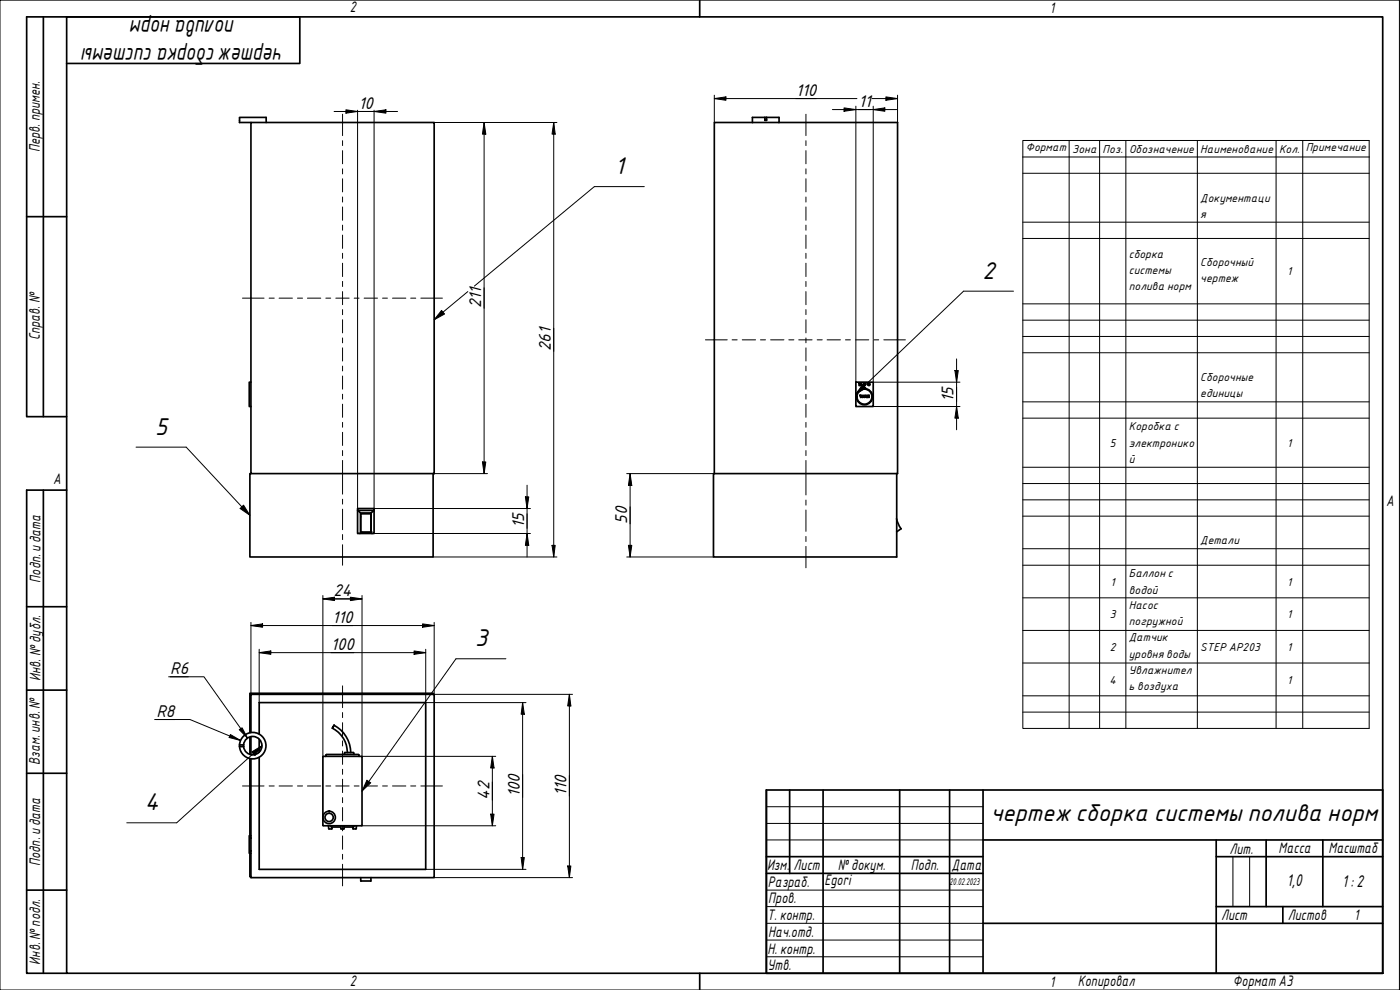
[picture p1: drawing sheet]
<svg xmlns="http://www.w3.org/2000/svg" width="420mm" height="297mm" viewBox="0 0 420 297" stroke-linecap="round" stroke-linejoin="round" font-family="sans-serif">
<g fill="none" stroke="#000" stroke-width=".51">
<path d="M75.3 36.8h55v105.3h-55zM75.3 36.8h-3.4v-1.6h8v1.6M225.8 36.8v-1.6h8v1.6M225.9 36.8h-11.5v105.3M225.9 36.8h43.5v105.3h-.3M229.6 35.2v.9h.5v-.9M229.6 35.9h.5M75.3 114.7h-.5v7.3h.5M256.9 114.7h5.2v7.3h-5.2zM257.8 115h.7v.7h-.7zM258.1 118.6h.4l-.1 .6zM258.6 118.7h.5v.5h-.4z"/>
<path d="M258.7 118.8l.3 .1-.2 .3zM259.2 118.7l.3 .5 .2-.5v.5h-.4zM260 118.7h.3l-.3 .1 .2 .4h-.3zM260.3 118.7l.2 .2 .4-.2v.5l-.2-.2-.4 .2zM75.3 142.1h-.3v25h55v-25M107.3 152.6h5v7.5h-5zM108.2 153.9h3.2v6h-3.2zM108.2 153.9l-.9-.8h5l-.9 .8M108.2 159.9l-.3 .2M108.3 154.2h3v5.4h-3zM108.3 159.6h.1M108.4 154.2h-.1"/>
<path d="M111.2 154.2h.1M111.3 159.6h-.1M111.4 159.9l.2 .2M214.1 142.1h55v25h-55zM269.1 155.6l.5 1.6 .8 1.4-1.3 1M75.3 219.8v-11.5h55v55h-55v-35.6M99.8 218.5a8.2 8.2 0 0 1 4.5 7.3M100.3 217.6l-.5 .9zM100.3 217.6a9.5 9.5 0 0 1 5 8.2M130 208.3v-.3h-55v11.8M71.9 224h1.3M71.9 223.5h1.3"/>
<path d="M75 221.2v5.2M75 227.6v23.1M75.3 221v5.4M77.8 220.2v-9.4h50v50h-50v-33.5M77.8 221.8v3.9M96.9 227.1v20.5M97 227l-.1 .1M97 226.9h11.6M97.8 226.8l-.1 .1M97.9 226.4v.4M98 226.4h9.6M103.4 225.9v.3"/>
<path d="M103.4 226.3l-.1 .1M103.4 225.9h2.7M106.2 226.3l.1 .1M106.2 225.9v.3M107.6 226.4l.1 .4M107.8 226.8l.1 .1M108.6 227v.1M108.6 227.1v20.5M75 256v7h.3M75.3 250.7h-.5v5.3h.5M75.3 251.4v.1M75.3 255.3v.1"/>
<path d="M96.9 247.6l.1 .1M97 247.8h11.6M98.5 247.8l.1 .8M98.7 248.6l.8 .1M99.3 247.8l.2 .3M99.5 248.1h2.8M99.6 248.1v.5M99.6 248.6l-.1 .1M102.1 247.8l.2 .8M102.3 248.6l.8 .1M103.3 247.9v.7M103.3 248.6l-.1 .1"/>
<path d="M103.4 247.8l-.1 .1M105.9 248.1v.5M105.9 248.6l.9 .1M106.1 248l-2.8 .1M106.3 247.8l-.1 .2M106.9 248.6l-.1 .1M107 247.8l-.1 .8M108.6 247.6v.1M108.3 263.3v1M108.3 264.3h.1M108.3 264.3h2.9M111.3 263.3v1"/>
<circle cx="258.2" cy="115.3" r=".22"/>
<circle cx="259.4" cy="115.3" r=".22"/>
<circle cx="259.4" cy="115.3" r=".35"/>
<circle cx="259.4" cy="119" r="2.44"/>
<circle cx="259.4" cy="119" r="2.25"/>
<circle cx="260.8" cy="115.3" r=".22"/>
<circle cx="260.8" cy="115.3" r=".35"/>
<circle cx="75.9" cy="223.7" r="4"/>
<circle cx="75.9" cy="223.7" r="2.76"/>
<circle cx="98.8" cy="245.3" r="1.24"/>
<circle cx="98.8" cy="245.3" r="1.87"/>
</g>
<g fill="#000">
<circle cx="108.3" cy="159.6" r=".25"/>
<circle cx="111.3" cy="159.6" r=".25"/>
</g>
<path d="M20 5.1h395v286.9h-395zM210 0v5.1M210 292v5" fill="none" stroke="#000" stroke-width=".51"/>
<path d="M0 0h420v297h-420z" fill="none" stroke="#000" stroke-width=".3"/>
<g fill="none" stroke="#000" stroke-width=".51">
<path d="M230 237h185v55h-185zM237 237v25.1M247 237v55M270 237v55M285 237v55M295 237v55M230 257h65M295 252h120M365 257h50M365 252v40M380 252v20M397 252v20"/>
<path d="M230 262.1h65M295 277h120M365 272h50M385 272v5"/>
</g>
<path d="M230 242h65M230 247.1h65M230 252h65M370 257v15M375 257v15M230 267.1h65M230 272h65M230 277h65M230 282.1h65M230 287.1h65" fill="none" stroke="#000" stroke-width=".3"/>
<path d="M13 5.1v119.9M20 19h70v-13.9h-82v119.9h12M8 65h12M13 147.1v144.9M20 147.1h-12v144.9h12M8 182h12M8 207.1h12M8 232h12M8 267.1h12" fill="none" stroke="#000" stroke-width=".51"/>
<g fill="none" stroke="#000" stroke-width=".3">
<path d="M100.3 33.5h19M103.8 32.9l3.5 .6-3.5 .5zM107.3 33.1v56.2M112.3 33.5l3.5-.6v1.1zM112.3 33.1v56.2M130.3 36.8h36.8M145.3 36.8l.5 3.4h-1zM145.3 36.8v105.3M166.2 36.8l.4 3.4h-.9zM166.2 36.8v130.3M214.4 29.6l3.5-.5v1zM214.4 29.6h42.8"/>
<path d="M214.4 28.6v8.2M249.8 32.9h19.3M253.3 32.4l3.6 .5-3.6 .5zM256.9 31.9v69.9M261.7 29.6h7.7M262.1 32.9l3.5-.5v1zM262.1 31.9v69.9M265.9 29.1l3.5 .5-3.5 .5zM269.4 28.6v8.2M107.3 89.5v63.1M112.3 89.5v63.1h46.9M256.9 102v12.7"/>
<path d="M262.1 102v12.7h26M286.6 111.2h1l-.5 3.5zM287.1 107.7v21.3M144.8 138.6h1l-.5 3.5zM262.1 122h26M287.1 122l.5 3.5h-1zM130.3 142.1h16M157.7 149.1h1l-.5 3.5zM158.2 145.6v21.5M188.1 142.1h26M189.1 142.1l.5 3.6h-1zM189.1 142.1v25"/>
<path d="M96.9 179.7l3.5-.5v1zM96.9 179.7h11.7M96.9 178.7v48.4M105.2 179.2l3.4 .5-3.4 .5zM108.6 178.7v48.4M112.3 160.1h46.9M130 167.1h37.1M158.2 160.1l.5 3.5h-1zM165.7 163.6h.9l-.4 3.5zM188.1 167.1h26M188.6 163.6h1l-.5 3.5zM75.3 187.7l3.5-.5v1z"/>
<path d="M75.3 187.7h55M75.3 186.7v21.6M77.8 195.8l3.5-.5v1zM77.8 195.8h50M77.8 194.8v16M124.3 195.3l3.5 .5-3.5 .5zM126.8 187.2l3.5 .5-3.5 .5zM127.8 194.8v16h30.1M130.3 186.7v21.6h41.5M46.4 215.9h10.6l15.2 6.3M46.9 215.9h5.4M50.6 203.1h10.6l13.1 18.4"/>
<path d="M51.1 203.1h5.4M71.8 218.9l.8-.5 1.7 3.1zM156.8 210.8l.6 3.5h-1zM156.8 210.8v50M170.9 208.3l.4 3.5h-.9zM170.9 208.3v55M69.2 220.4l3 1.8-3.4-.9zM108.6 226.9h40.2M147.8 226.9l.5 3.5h-1zM147.8 226.9v20.9M108.6 247.8h40.2M147.3 244.3h1l-.5 3.5z"/>
<path d="M156.4 257.3h1l-.6 3.5zM170.4 259.8h.9l-.4 3.5zM127.8 260.8h30.1M130.3 263.3h41.5"/>
</g>
<g fill="#000">
<path d="M103.8 32.9l3.5 .6-3.5 .5z" fill-rule="evenodd"/>
<path d="M112.3 33.5l3.5-.6v1.1z" fill-rule="evenodd"/>
<path d="M214.4 29.6l3.5-.5v1z" fill-rule="evenodd"/>
<path d="M253.3 32.4l3.6 .5-3.6 .5z" fill-rule="evenodd"/>
<path d="M262.1 32.9l3.5-.5v1z" fill-rule="evenodd"/>
<path d="M265.9 29.1l3.5 .5-3.5 .5z" fill-rule="evenodd"/>
<path d="M145.3 36.8l.5 3.4h-1z" fill-rule="evenodd"/>
<path d="M166.2 36.8l.4 3.4h-.9z" fill-rule="evenodd"/>
<path d="M286.6 111.2h1l-.5 3.5z" fill-rule="evenodd"/>
<path d="M144.8 138.6h1l-.5 3.5z" fill-rule="evenodd"/>
<path d="M287.1 122l.5 3.5h-1z" fill-rule="evenodd"/>
<path d="M157.7 149.1h1l-.5 3.5z" fill-rule="evenodd"/>
<path d="M189.1 142.1l.5 3.6h-1z" fill-rule="evenodd"/>
<path d="M96.9 179.7l3.5-.5v1z" fill-rule="evenodd"/>
<path d="M158.2 160.1l.5 3.5h-1z" fill-rule="evenodd"/>
<path d="M165.7 163.6h.9l-.4 3.5z" fill-rule="evenodd"/>
<path d="M188.6 163.6h1l-.5 3.5z" fill-rule="evenodd"/>
<path d="M75.3 187.7l3.5-.5v1z" fill-rule="evenodd"/>
<path d="M77.8 195.8l3.5-.5v1z" fill-rule="evenodd"/>
<path d="M105.2 179.2l3.4 .5-3.4 .5z" fill-rule="evenodd"/>
<path d="M124.3 195.3l3.5 .5-3.5 .5z" fill-rule="evenodd"/>
<path d="M126.8 187.2l3.5 .5-3.5 .5z" fill-rule="evenodd"/>
<path d="M71.8 218.9l.8-.5 1.7 3.1z" fill-rule="evenodd"/>
<path d="M156.8 210.8l.6 3.5h-1z" fill-rule="evenodd"/>
<path d="M170.9 208.3l.4 3.5h-.9z" fill-rule="evenodd"/>
<path d="M69.2 220.4l3 1.8-3.4-.9z" fill-rule="evenodd"/>
<path d="M147.8 226.9l.5 3.5h-1z" fill-rule="evenodd"/>
<path d="M147.3 244.3h1l-.5 3.5z" fill-rule="evenodd"/>
<path d="M156.4 257.3h1l-.6 3.5z" fill-rule="evenodd"/>
<path d="M170.4 259.8h.9l-.4 3.5z" fill-rule="evenodd"/>
</g>
<g fill="none" stroke="#000" stroke-width=".3">
<path d="M102.8 34.3v6.4M241.9 34.3v6.4M102.8 42.2v1.5M102.8 45.2v3.9M102.8 50.7v1.5M102.8 53.6v4M102.8 59.1v1.5M241.9 42.2v1.5M241.9 45.2v3.9M241.9 50.7v1.5M241.9 53.6v4M241.9 59.1v1.5"/>
<path d="M102.8 62.1v4M102.8 67.5v1.6M102.8 70.5v4M102.8 76v1.5M102.8 79v4M241.9 62.1v4M241.9 67.5v1.6M241.9 70.5v4M241.9 76v1.5M241.9 79v4M72.8 89.5h6.4M80.8 89.5h1.5"/>
<path d="M83.8 89.5h4M89.3 89.5h1.5M92.3 89.5h4M97.8 89.5h1.5M100.8 89.5h4M102.8 84.4v1.6M102.8 87.5v3.9M102.8 92.9v1.5M102.8 95.9v4M106.3 89.5h1.5M109.3 89.5h4M114.8 89.5h1.5"/>
<path d="M117.8 89.5h4M123.3 89.5h1.5M126.3 89.5h6.5M241.9 84.4v1.6M241.9 87.5v3.9M241.9 92.9v1.5M241.9 95.9v4M102.8 101.4v1.5M102.8 104.4v3.9M102.8 109.8v1.5M102.8 112.8v4M102.8 118.3v1.4"/>
<path d="M211.7 102h6.5M219.7 102h1.5M222.8 102h4M228.2 102h1.5M231.3 102h4M236.7 102h1.6M239.7 102h4M241.9 101.4v1.5M241.9 104.4v3.9M241.9 109.8v1.5M241.9 112.8v4M241.9 118.3v1.4"/>
<path d="M245.2 102h1.6M248.2 102h4M253.7 102h1.5M256.7 102h4M262.3 102h1.4M265.2 102h6.5M102.8 121.3v3.9M102.8 126.7v1.5M102.8 129.7v4M102.8 135.2v1.5M102.8 138.2v10.1M241.9 121.3v3.9"/>
<path d="M241.9 126.7v1.5M241.9 129.7v4M241.9 135.2v1.5M241.9 138.2v10.3M102.8 149.8v1.4M102.8 152.8v6.1M241.9 150v1.6M241.9 153v6.4M102.8 160.4v1.5M102.8 163.4v6.2M241.9 161v1.5M241.9 163.9v6.5"/>
<path d="M102.8 205.8v6.5M102.8 213.8v1.5M102.8 216.8v4M72.8 235.8h6.4M80.8 235.8h1.5M83.8 235.8h4M89.3 235.8h1.5M92.3 235.8h4M97.8 235.8h1.5M100.8 235.8h4M102.8 222.3v1.5M102.8 225.3v4"/>
<path d="M102.8 230.8v1.5M102.8 233.8v4M102.8 239.3v1.5M106.3 235.8h1.5M109.3 235.8h4M114.8 235.8h1.5M117.8 235.8h4M123.3 235.8h1.5M126.3 235.8h6.5M102.8 242.3v4M102.8 247.8v1.5M102.8 250.8v4"/>
<path d="M102.8 256.3v1.5M102.8 259.3v6.5"/>
</g>
<g fill="none" stroke="#000" stroke-width=".3">
<path d="M193.4 56h-15l-36 29.8M307 42.1h103.9v176.5h-103.9zM307 47.1h103.9M307 52h103.9M320.9 42.1v176.5M330 42.1v176.5M337.9 42.1v176.5M359.3 42.1v176.5M383 42.1v176.5M391 42.1v176.5M307 66.7h103.9M307 71.6h103.9"/>
<path d="M132.5 93.1l.9 1.1-3.1 1.7zM140.4 87.5l-10.1 8.4M304.2 87.4h-15l-32.3 30.9M307 91.2h103.9M307 96.1h103.9M258.9 115.4l.9 1-2.9 1.9zM307 101h103.9M307 105.8h103.9M40.8 134.2h15.1l19.1 20.4M307 120.6h103.9M307 125.5h103.9M73.1 151.6l1.9 3-2.9-2z"/>
<path d="M307 140.2h103.9M307 145.1h103.9M307 150h103.9M307 154.9h103.9M307 164.6h103.9M307 169.6h103.9M307 179.4h103.9M151.8 197.7h-15l-26.9 38M307 189.2h103.9M307 198.9h103.9M307 208.8h103.9M307 213.7h103.9"/>
<path d="M75.6 225.6l3-1.8-2.1 2.8zM78.6 223.8l-25.6 23.1h-15M109.3 235.9l-.7 1.4 1.6-1.4M109.4 235.7l.7-1.6 1.2 .8-.9 .8M109.7 235.9l-1.1 1.4"/>
</g>
<g fill="#000">
<path d="M132.5 93.1l.9 1.1-3.1 1.7z" fill-rule="evenodd"/>
<path d="M258.9 115.4l.9 1-2.9 1.9z" fill-rule="evenodd"/>
<path d="M73.1 151.6l1.9 3-2.9-2z" fill-rule="evenodd"/>
<path d="M75.6 225.6l3-1.8-2.1 2.8z" fill-rule="evenodd"/>
<path d="M110.1 234.1l1.2 .8-2.7 2.4z" fill-rule="evenodd"/>
</g>
<g font-size="7">
<text x="70.5" y="6" transform="rotate(180 70.5 6)">полива норм</text>
<text x="85.1" y="14.5" transform="rotate(180 85.1 14.5)">чертежсборка системы</text>
<text x="184.5" y="52.2">1</text>
<text x="294.8" y="83.6">2</text>
<text x="46.5" y="130.4">5</text>
<text x="142.6" y="193.9">3</text>
<text x="43.4" y="243.1">4</text>
<text x="297.2" y="246.2">чертеж сборка системы полива норм</text>
</g>
<g font-size="4.9">
<text x="238.8" y="28.7">110</text>
<text x="107.6" y="32.6">10</text>
<text x="257.6" y="32">11</text>
<text x="144.4" y="92.5" transform="rotate(-90 144.4 92.5)">211</text>
<text x="165.3" y="105.4" transform="rotate(-90 165.3 105.4)">261</text>
<text x="286.2" y="120.5" transform="rotate(-90 286.2 120.5)">15</text>
<text x="157.4" y="158.5" transform="rotate(-90 157.4 158.5)">15</text>
<text x="188.2" y="157.1" transform="rotate(-90 188.2 157.1)">50</text>
<text x="100.1" y="178.8">24</text>
<text x="99.7" y="186.9">110</text>
<text x="99.3" y="194.9">100</text>
<text x="51.1" y="202.2">R6</text>
<text x="46.9" y="215">R8</text>
<text x="156" y="239.3" transform="rotate(-90 156 239.3)">100</text>
<text x="170" y="238.9" transform="rotate(-90 170 238.9)">110</text>
<text x="146.9" y="240.1" transform="rotate(-90 146.9 240.1)">42</text>
<text x="386.2" y="265.9">1,0</text>
<text x="402.8" y="266.2">1: 2</text>
</g>
<g font-size="4.4">
<text x="105" y="3.7">2</text>
<text x="315" y="3.8">1</text>
<text x="11.9" y="45.6" transform="rotate(-90 11.9 45.6)">Перв. примен.</text>
<text x="12" y="102.2" transform="rotate(-90 12 102.2)">Справ. №</text>
<text x="16" y="145.2">A</text>
<text x="416" y="151.7">A</text>
<text x="12.2" y="174.8" transform="rotate(-90 12.2 174.8)">Подп. идата</text>
<text x="12.2" y="204.3" transform="rotate(-90 12.2 204.3)">Инв. №дубл.</text>
<text x="12" y="229.5" transform="rotate(-90 12 229.5)">Взам. инв. №</text>
<text x="369" y="256.1">Лит.</text>
<text x="383.7" y="256.1">Масса</text>
<text x="398.7" y="256.1">Масштаб</text>
<text x="12.1" y="259.8" transform="rotate(-90 12.1 259.8)">Подп. идата</text>
<text x="230.2" y="261.1">Изм.</text>
<text x="238.2" y="261.1">Лист</text>
<text x="251.5" y="261">№докум.</text>
<text x="273.4" y="261.2">Подп.</text>
<text x="285.6" y="261.2">Дата</text>
<text x="230.4" y="266.1">Разраб.</text>
<text x="247.4" y="265.7">Egori</text>
<text x="230.6" y="271.1">Пров.</text>
<text x="230.3" y="276.1">Т. контр.</text>
<text x="230.5" y="281.1">Нач.отд.</text>
<text x="366.5" y="276.1">Лист</text>
<text x="386.5" y="276.1">Листов</text>
<text x="406.4" y="276">1</text>
<text x="230.4" y="286.1">Н. контр.</text>
<text x="12.1" y="289.4" transform="rotate(-90 12.1 289.4)">Инв. №подл.</text>
<text x="230.3" y="291.1">Утв.</text>
<text x="105" y="295.9">2</text>
<text x="315" y="296.1">1</text>
<text x="323.5" y="295.8">Копировал</text>
<text x="370" y="295.8">Формат А3</text>
</g>
<g font-size="3.3">
<text x="307.8" y="45.5">Формат</text>
<text x="321.8" y="45.8">Зона</text>
<text x="330.9" y="45.8">Поз.</text>
<text x="338.8" y="45.8">Обозначение</text>
<text x="360.2" y="45.8">Наименование</text>
<text x="383.9" y="45.8">Кол.</text>
<text x="391.9" y="45.5">Примечание</text>
<text x="360.2" y="60.5">Документаци</text>
<text x="360.2" y="65.5">я</text>
<text x="338.8" y="77.3">сборка</text>
<text x="338.8" y="82.2">системы</text>
<text x="360.2" y="79.7">Сборочный</text>
<text x="386.3" y="82.6">1</text>
<text x="338.8" y="87.1">полива норм</text>
<text x="360.2" y="84.7">чертеж</text>
<text x="360.2" y="114.2">Сборочные</text>
<text x="360.2" y="119.1">единицы</text>
<text x="338.8" y="129.1">Коробка с</text>
<text x="333.1" y="134">5</text>
<text x="338.8" y="134">электронико</text>
<text x="386.3" y="134">1</text>
<text x="338.8" y="138.9">й</text>
<text x="360.2" y="163.2">Детали</text>
<text x="338.8" y="173.2">Баллон с</text>
<text x="333.3" y="175.7">1</text>
<text x="338.8" y="178.1">водой</text>
<text x="386.3" y="175.7">1</text>
<text x="333.1" y="185.5">3</text>
<text x="338.8" y="182.7">Насос</text>
<text x="386.3" y="185.5">1</text>
<text x="338.8" y="187.6">погружной</text>
<text x="333.1" y="195.2">2</text>
<text x="338.8" y="192.5">Датчик</text>
<text x="338.8" y="197.3">уровня воды</text>
<text x="360.2" y="195.2">STEP AP203</text>
<text x="386.3" y="195.2">1</text>
<text x="338.8" y="202.2">Увлажнител</text>
<text x="332.9" y="205.1">4</text>
<text x="338.8" y="207.1">ь воздуха</text>
<text x="386.3" y="205.1">1</text>
</g>
<text font-size="2.8" x="285" y="265.5">20.02.2023</text>
</svg>
